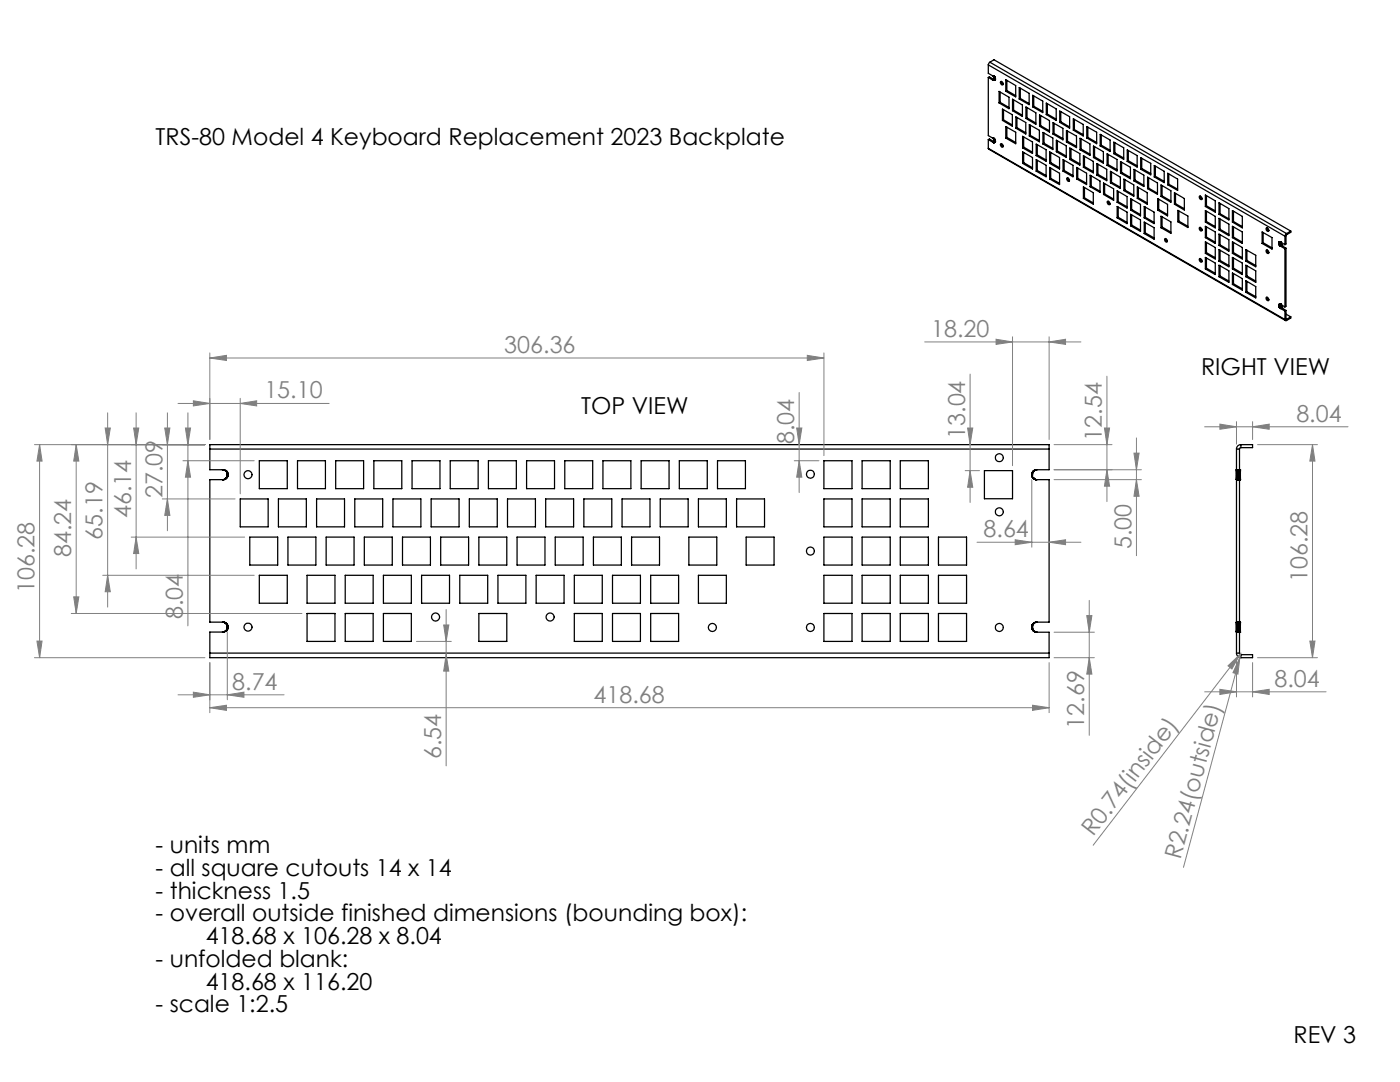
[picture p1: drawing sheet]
<svg xmlns="http://www.w3.org/2000/svg" width="279mm" height="216mm" viewBox="0 0 279 216" stroke-linecap="round" stroke-linejoin="round" font-family="sans-serif">
<g fill="none" stroke="#000" stroke-width=".25">
<path d="M197.2 12.9l59.2 34.2M197.2 12.9v1.7l1 .6M197.2 15.5v11.6l.9 .5M197.2 15.5l.9 .5M197.2 15.5l.2-.2 .9 .5M197.6 12.4l-.4 .5M197.6 12.4l59.2 34.2M197.6 12.4l.8-.5 59.2 34.2M198.1 16h.1M198.2 16h.1M198.2 15.2h.1M198.2 15.2l.1 .1"/>
<path d="M198.2 16h.2M198.3 16h.1M198.3 15.3h.1M198.3 15.8h.1M198.3 15.4h.1M198.3 15.8l-.2 .2M198.4 16h.1M198.4 15.4h.1M198.4 15.9h.1M198.4 15.8v.1M198.4 15.4v.1M198.4 15.9l-.2 .1"/>
<path d="M198.4 15.8l-.2 .2M198.4 15.5h.1M198.4 15.5v.1M198.4 15.6h.1M198.4 15.9v.1M198.4 15.9l-.1 .1M198.5 15.9h.1M198.5 15.8h.1M198.5 15.7h.1M198.5 15.6h.1M198.5 15.6v.3M198.5 15.9l-.2 .1"/>
<path d="M199.4 18.2l2 1.2v2.3l-2-1.2zM199.6 18.4v2M199.7 16.3a.35 .35 0 0 1 .5 .2 .35 .35 0 0 1-.3 .4l-.2-.3zM199.9 16.3l.1 .4 .2 .1M200.7 15.9l2 1.2v2.2l-2-1.1zM200.9 18.1l1.8 1M200.9 18.1l-.2 .1M200.9 16.1v2M202.1 19.8l1.9 1.2v2.2l-1.9-1.1zM202.3 19.9v2.1M203.4 17.5l2 1.1v2.3l-2-1.1zM203.6 19.6l1.8 1.1"/>
<path d="M203.6 19.6l-.2 .2M203.6 17.6v2M206.1 19l2 1.2v2.3l-2-1.2zM206.3 19.2v2M197.2 29.6l59.3 34.4M197.2 29.6l59.2 34.1M197.2 27.9v1.7M197.2 27.9l.9 .5M197.2 27.9l.2-.2 .9 .6M198.1 27.6h.1M198.1 28.4h.1M198.2 28.4h.1"/>
<path d="M198.2 27.6h.1M198.2 27.6l.1 .1M198.2 27.7h.1M198.3 28.4h.1M198.3 27.7h.1M198.3 27.7v.1M198.3 27.8h.1M198.3 28.3h.1M198.3 28.3l-.2 .1M198.4 28.4h.1M198.4 27.8h.1M198.4 28.3h.1"/>
<path d="M198.4 27.8v.1M198.4 28.3l-.3 .1M198.4 27.9h.1M198.4 28.4h-.1M198.4 27.9v.1M198.4 28.3l-.2 .1M198.4 28h.1M198.4 28.3v.1M198.4 28l.1 .3M198.4 28.3l-.1 .1M198.5 28.3h.1M198.5 28.2h.1"/>
<path d="M198.5 28.1h.1M198.5 28h.1M199.6 20.4l1.8 1M199.6 20.4l-.2 .1M199.7 28.8a.36 .36 0 0 1 .4 .1 .36 .36 0 0 1-.1 .5l-.3-.3zM199.9 28.7l.1 .4 .2 .1M200.1 21.8l1.9 1.1v2.3l-1.9-1.2zM200.3 23.9l1.7 1M200.3 23.9l-.2 .1M200.3 21.9v2M200.7 25.3l2 1.1v2.3l-2-1.1zM200.9 27.4l1.8 1"/>
<path d="M200.9 25.4v2M200.9 27.4l-.2 .2M202.3 22l1.7 1M202.3 22l-.2 .1M202.7 23.3l2 1.1v2.3l-2-1.1zM203 25.5l1.7 1M203 25.5l-.3 .1M203 23.4v2.1M204.1 27.2l2 1.1v2.3l-2-1.1zM204.1 30.3l2 1.1v2.3l-2-1.1zM204.3 29.4l1.8 1M204.3 32.5l1.8 1"/>
<path d="M204.3 29.4l-.2 .1M204.3 27.3v2.1M204.3 30.4v2.1M204.3 32.5l-.2 .1M204.8 21.3l1.9 1.2v2.3l-1.9-1.2zM205 23.5l1.7 1.1M205 23.5l-.2 .1M205 21.5v2M205.4 24.9l2 1.1v2.3l-2-1.2zM205.6 27l-.2 .1M205.6 27l1.8 1M205.6 25v2"/>
<path d="M206.3 21.2l-.2 .1M206.3 21.2l1.8 1M206.8 28.8l2 1.1v2.3l-2-1.2zM206.8 31.9l2 1.1v2.3l-2-1.2zM207 30.9l1.8 1M207 34l1.8 1M207 30.9l-.2 .1M207 28.9v2M207 32v2M207 34l-.2 .1M207.5 22.9l1.9 1.2v2.3l-1.9-1.2zM207.7 25.1l1.7 1"/>
<path d="M207.7 25.1l-.2 .1M207.7 23v2.1M208.1 26.4l2 1.2v2.2l-2-1.1zM208.4 28.6l1.7 1M208.4 28.6l-.3 .1M208.4 26.5v2.1M208.8 20.6l2 1.1v2.3l-2-1.1zM209 22.8l1.8 1M209 22.8l-.2 .1M209 20.7v2.1M209.5 30.3l2 1.1v2.3l-2-1.1zM209.5 33.4l2 1.2v2.2l-2-1.1z"/>
<path d="M209.7 32.5l1.8 1M209.7 32.5l-.2 .1M209.7 30.4v2.1M209.7 33.5v2.1M209.7 35.6l-.2 .1M209.7 35.6l1.8 1M210.1 24.5l2 1.1v2.3l-2-1.2zM210.4 26.6l1.7 1.1M210.4 26.6l-.3 .1M210.4 24.6v2M210.8 28l2 1.1v2.3l-2-1.1zM211 30.1l1.8 1.1"/>
<path d="M211 30.1l-.2 .2M211 28.1v2M211.5 22.2l2 1.1v2.3l-2-1.2zM211.7 24.3l1.8 1M211.7 24.3l-.2 .1M211.7 22.3v2M212.2 31.9l1.9 1.1v2.3l-1.9-1.2zM212.4 34l1.7 1M212.4 34l-.2 .1M212.4 32v2M212.8 26l2 1.2v2.3l-2-1.2zM212.9 35.6a.37 .37 0 0 1 .5 .1 .37 .37 0 0 1-.1 .5l-.3-.1z"/>
<path d="M213 28.2l-.2 .1M213 28.2l1.8 1M213 26.1v2.1M213.1 35.5l.1 .3 .2 .3M213.5 29.5l2 1.2v2.2l-2-1.1zM213.7 31.7l1.8 1M213.7 31.7l-.2 .1M213.7 29.6v2.1M214.2 23.7l2 1.1v2.3l-2-1.1zM214.4 25.9l1.8 1M214.4 25.9l-.2 .1M214.4 23.8v2.1"/>
<path d="M214.9 33.4l2 1.2v2.2l-2-1.1zM215.1 35.6l-.2 .1M215.1 35.6l1.8 1M215.1 33.5v2.1M215.5 27.6l2 1.1v2.3l-2-1.1zM215.8 29.7l1.7 1.1M215.8 29.7l-.3 .2M215.8 27.7v2M216.2 31.1l2 1.1v2.3l-2-1.1zM216.2 37.3l2 1.2v2.2l-2-1.1zM216.4 33.2l1.8 1.1M216.4 33.2l-.2 .2"/>
<path d="M216.4 31.2v2M216.4 37.4v2.1M216.4 39.5l-.2 .1M216.4 39.5l1.8 1M216.9 25.3l2 1.1v2.3l-2-1.2zM217.1 27.4l1.8 1M217.1 27.4l-.2 .1M217.1 25.4v2M217.6 35l1.9 1.1v2.3l-1.9-1.1zM217.8 37.1l1.7 1.1M217.8 37.1l-.2 .2M217.8 35.1v2"/>
<path d="M218.2 29.1l2 1.2v2.3l-2-1.2zM218.4 31.3l1.8 1M218.4 31.3l-.2 .1M218.4 29.2v2.1M218.9 32.6l2 1.2v2.3l-2-1.2zM219.1 34.8l1.8 1M219.1 34.8l-.2 .1M219.1 32.8v2M219.6 26.8l1.9 1.1v2.3l-1.9-1.1zM219.8 29l-.2 .1M219.8 29l1.7 1M219.8 26.9v2.1"/>
<path d="M220.2 36.5l2.1 1.2v2.3l-2.1-1.2zM220.5 38.7l-.3 .1M220.5 38.7l1.8 1M220.5 36.7v2M220.9 30.7l2 1.1v2.3l-2-1.1zM221.2 32.8l1.7 1.1M221.2 32.8l-.3 .2M221.2 30.8v2M221.6 34.2l2 1.1v2.3l-2-1.1zM221.8 36.4l-.2 .1M221.8 36.4l1.8 1M221.8 34.3v2.1"/>
<path d="M222.3 28.4l2 1.1v2.3l-2-1.1zM222.5 30.5l1.8 1M222.5 30.5l-.2 .2M222.5 28.5v2M223 38.1l1.9 1.1v2.3l-1.9-1.1zM223.2 38.2v2.1M223.6 32.2l2 1.2v2.3l-2-1.2zM223.8 34.4l1.8 1M223.8 34.4l-.2 .1M223.8 32.4v2M224.3 35.7l2 1.2v2.3l-2-1.2zM224.5 37.9l1.8 1"/>
<path d="M224.5 37.9l-.2 .1M224.5 35.9v2M225 29.9l1.9 1.1v2.3l-1.9-1.1zM225.2 32.1l1.7 1M225.2 32.1l-.2 .1M225.2 30v2.1M225.6 39.7l2 1.1v2.3l-2-1.2zM225.8 39.8v2M226.3 33.8l2 1.2v2.2l-2-1.1zM226.5 35.9l1.8 1.1M226.5 35.9l-.2 .2M226.5 33.9v2"/>
<path d="M227 37.3l2 1.2v2.2l-2-1.1zM227.2 39.5l-.2 .1M227.2 39.5l1.8 1M227.2 37.4v2.1M227.6 31.5l2.1 1.1v2.3l-2.1-1.1zM227.9 33.6l-.3 .2M227.9 33.6l1.8 1M227.9 31.6v2M229 35.3l2 1.2v2.3l-2-1.2zM229.2 37.5l1.8 1.1M229.2 37.5l-.2 .1M229.2 35.5v2"/>
<path d="M230.4 33l1.9 1.2v2.2l-1.9-1.1zM230.6 35.2l1.7 1M230.6 35.2l-.2 .1M230.6 33.2v2M231 39.6l2 1.2v2.3l-2-1.2zM231.2 39.8v2M231.7 36.9l2 1.2v2.3l-2-1.2zM231.9 39.1l1.8 1M231.9 39.1l-.2 .1M231.9 37v2.1M233 34.6l2 1.1v2.3l-2-1.1zM233.3 36.8l-.3 .1"/>
<path d="M233.3 36.8l1.7 .9M233.3 34.7v2.1M234.4 38.5l2 1.1v2.3l-2-1.2zM234.6 38.6v2M239.4 39.1a.41 .41 0 0 1 .4 .3 .41 .41 0 0 1-.1 .4l-.3-.2zM239.5 39.1l.1 .4 .3 .2M240.6 38.9l1.9 1.2v2.2l-1.9-1.1zM240.8 39.1v2M221.1 40.1a.42 .42 0 0 1 .3 .3 .42 .42 0 0 1 0 .5l-.4-.4zM221.2 40.1l.1 .4 .2 .2M223 41.2l1.9 1.1v2.3l-1.9-1.1zM223.2 43.4l1.7 1"/>
<path d="M223.2 40.3l1.7 1M223.2 40.3l-.2 .1M223.2 41.3v2.1M223.2 43.4l-.2 .1M225.6 42.8l2 1.1v2.3l-2-1.2zM225.8 44.9l1.8 1M225.8 41.8l-.2 .1M225.8 41.8l1.8 1M225.8 42.9v2M225.8 44.9l-.2 .1M228.4 41.2l1.9 1.1v2.3l-1.9-1.1zM228.4 44.3l1.9 1.1v2.3l-1.9-1.1z"/>
<path d="M228.6 43.4l1.7 1M228.6 46.5l1.7 1M228.6 43.4l-.2 .1M228.6 41.3v2.1M228.6 44.4v2.1M228.6 46.5l-.2 .1M231.2 41.8l1.8 1M231.2 41.8l-.2 .1M231.7 43.1l2 1.2v2.3l-2-1.2zM231.9 45.3l1.8 1M231.9 43.3v2M231.9 45.3l-.2 .1"/>
<path d="M232.5 47.6a.4 .4 0 0 1 .4 .3 .4 .4 0 0 1-.1 .4l-.3-.2zM232.6 47.6l.1 .3 .3 .3M234.6 40.6l1.8 1.1M234.6 40.6l-.2 .1M235.1 42l2 1.1v2.3l-2-1.2zM235.3 44.1l-.2 .1M235.3 44.1l1.8 1.1M235.3 42.1v2M239.4 51.6a.4 .4 0 0 1 .4 .2 .4 .4 0 0 1-.1 .5l-.3-.2zM239.4 45.4a.37 .37 0 0 1 .5 .2 .37 .37 0 0 1-.3 .5l-.2-.2zM239.5 45.4l.1 .3 .3 .3M239.5 51.6l.1 .3 .3 .3"/>
<path d="M240.6 42l1.9 1.2v2.3l-1.9-1.2zM240.6 45.2l1.9 1.1v2.3l-1.9-1.2zM240.6 48.3l1.9 1.1v2.3l-1.9-1.1zM240.6 51.4l1.9 1.1v2.3l-1.9-1.1zM240.8 41.1l1.7 1M240.8 47.3l1.7 1M240.8 50.4l1.7 1M240.8 41.1l-.2 .1M240.8 42.2v2M240.8 45.3v2M240.8 48.4v2M240.8 51.5v2"/>
<path d="M240.8 44.2l-.2 .1M240.8 44.2l1.7 1M240.8 53.5l1.7 1M240.8 47.3l-.2 .1M240.8 50.4l-.2 .2M240.8 53.5l-.2 .2M243.3 40.5l2 1.1v2.3l-2-1.1zM243.3 43.6l2 1.1v2.3l-2-1.1zM243.3 46.7l2 1.1v2.3l-2-1.1zM243.3 49.8l2 1.1v2.3l-2-1.1zM243.3 52.9l2 1.1v2.3l-2-1.1zM243.5 42.7l1.8 1"/>
<path d="M243.5 48.9l1.8 1M243.5 45.8l1.8 1M243.5 42.7l-.2 .1M243.5 40.6v2.1M243.5 43.7v2.1M243.5 46.8v2.1M243.5 49.9v2.1M243.5 53v2.1M243.5 52l1.8 1M243.5 45.8l-.2 .1M243.5 48.9l-.2 .1M243.5 55.1l1.8 1"/>
<path d="M243.5 52l-.2 .1M243.5 55.1l-.2 .1M246 42l1.9 1.2v2.3l-1.9-1.2zM246 45.2l1.9 1.1v2.3l-1.9-1.2zM246 48.3l1.9 1.1v2.3l-1.9-1.1zM246 51.4l1.9 1.1v2.3l-1.9-1.1zM246 54.5l1.9 1.1v2.3l-1.9-1.1zM246.2 44.2l-.2 .1M246.2 44.2l1.7 1M246.2 42.2v2M246.2 45.3v2M246.2 48.4v2"/>
<path d="M246.2 51.5v2M246.2 54.6v2M246.2 50.4l1.7 1M246.2 47.3l-.2 .1M246.2 47.3l1.7 1M246.2 53.5l1.7 1M246.2 50.4l-.2 .2M246.2 53.5l-.2 .2M246.2 56.6l-.2 .2M246.2 56.6l1.7 1M248.6 49.8l2 1.1v2.3l-2-1.1zM248.6 52.9l2 1.1v2.3l-2-1.1z"/>
<path d="M248.6 56l2 1.2v2.2l-2-1.1zM248.8 52l-.2 .1M248.8 52l1.8 1M248.8 49.9v2.1M248.8 53v2.1M248.8 56.2v2M248.8 55.1l-.2 .1M248.8 55.1l1.8 1M248.8 58.2l-.2 .1M248.8 58.2l1.8 1M251.9 46.3l2 1.1v2.3l-2-1.1zM252.1 48.4l-.2 .2"/>
<path d="M252.1 48.4l1.8 1.1M252.1 46.4v2M252.7 59.3a.41 .41 0 0 1 .4 .2 .41 .41 0 0 1-.1 .5l-.3-.2zM252.7 45.5a.4 .4 0 0 1 .5 .2 .4 .4 0 0 1-.2 .5l-.3-.3zM252.7 49.9a.4 .4 0 0 1 .5 .2 .4 .4 0 0 1-.2 .5l-.3-.3zM252.9 45.5v.3l.3 .2M252.9 49.9v.3l.3 .2M252.9 59.3v.4l.3 .2M255.2 48.4h.1M255.2 48.5h.1M255.2 48.6h.1M255.2 48.7h.1"/>
<path d="M255.3 48.3h.1M255.3 48.8h.1M255.3 48.3v.5M255.3 48.9l.1 .1M255.3 48.8v.1M255.3 48.9h.1M255.4 48.3h.1M255.4 48.9h.1M255.4 48.3l-.2 .1M255.4 48.3h-.1M255.4 49h.1M255.4 48.4h.1"/>
<path d="M255.4 48.5h.1M255.4 49l.1 .1M255.4 48.3l.1 .3M255.4 48.3l-.1 .1M255.4 48.3l-.2 .2M255.4 48.4l-.2 .1M255.4 48.4l-.2 .2M255.4 48.5l-.2 .1M255.4 48.5l-.2 .2M255.5 49.1h.1M255.5 48.6h.1M255.5 48.3h.1"/>
<path d="M255.5 48.6v.1M255.5 48.6l-.3 .1M255.5 48.6l-.2 .2M255.5 48.6l.1 .2M255.5 48.7h.1M255.5 48.7l-.2 .1M255.5 48.7l-.2 .2M255.6 48.3h.1M255.6 49.1h.1M255.6 48.8h.1M255.6 48.8l-.3 .1M255.6 48.3l.8 .5"/>
<path d="M255.6 49.1l.8 .5M255.6 48.8l.1 .1M255.6 48.8l-.2 .2M255.6 48.9h.1M255.6 48.9l-.2 .1M255.7 48.9h.1M255.7 48.9v.1M255.7 48.9l-.3 .1M255.7 48.9l-.2 .2M255.7 49h.1M255.7 49l-.2 .1M255.8 49h.1"/>
<path d="M255.8 49l-.2 .1M255.8 49l.8 .5M256.4 47.1v1.7M256.4 49.6v11.6M256.6 47l-.2 .1M256.6 47v1.7l-.2 .1M256.6 49.5v11.6l-.2 .1M256.6 49.5l-.2 .1M256.8 46.8l-.2 .2M256.8 46.6l-.4 .5M256.8 46.6v.2M257.6 46.1l-.8 .5"/>
<path d="M257.6 46.1v.3l-.8 .4M255.2 60.8h.1M255.2 60.9h.1M255.2 61h.1M255.2 61.1h.1M255.3 60.7h.1M255.3 61.2h.1M255.3 60.7v.5M255.3 61.3h.1M255.3 61.2v.1M255.3 61.3l.1 .1M255.3 60.7l-.1 .1"/>
<path d="M255.4 60.7h.1M255.4 61.3h.1M255.4 60.7h-.1M255.4 61.4h.1M255.4 61.4v.1M255.4 61.5h.1M255.4 60.8h.1M255.4 60.9h.1M255.4 61h.1M255.4 60.7v.3M255.4 60.7l-.1 .1M255.4 60.7l-.2 .2"/>
<path d="M255.4 60.7l-.2 .1M255.4 60.8l-.2 .2M255.4 60.9l-.2 .1M255.4 60.9l-.2 .2M255.4 61l-.2 .1M255.5 61.5h.1M255.5 61h.1M255.5 61.1h.1M255.5 61v.1M255.5 60.7h.1M255.5 61l-.2 .1M255.5 61l-.2 .2"/>
<path d="M255.5 61.1l-.2 .1M255.5 61.1l.1 .1M255.5 61.1l-.2 .2M255.6 60.7h.1M255.6 61.5h.1M255.6 61.2h.1M255.6 61.5v.1M255.6 61.2l-.3 .1M255.6 61.6h.1M255.6 60.7l.8 .5M255.6 61.6l.8 .5M255.6 61.2l.1 .1"/>
<path d="M255.6 61.2v.1M255.6 61.2l-.2 .2M255.6 61.3h.1M255.6 61.3l-.2 .1M255.7 61.3h.1M255.7 61.3v.1M255.7 61.3l-.3 .2M255.7 61.3l-.2 .2M255.7 61.4h.1M255.7 61.4l-.2 .1M255.8 61.4h.1M255.8 61.4l-.3 .1"/>
<path d="M255.8 61.4l-.2 .1M255.8 61.4l-.2 .2M255.8 61.4l.8 .5M256.4 63.7l.2 .3h.2M256.4 62.1v1.6M256.6 63.6l.2 .1M256.6 61.9v1.7M256.6 61.9l-.2 .2M256.6 63.6l-.2 .1M256.6 62.7l1 .5M256.8 63.7v.3M257.6 63.2v.3l-.8 .5"/>
<path d="M257.6 63.2l-.8 .5M41.9 89.6v-.9h167.5v.9M41.9 89.6v4.1l2.8 .1 .3 .1M41.9 89.6h167.5M44.5 95.7h.1M44.5 93.7h.1M44.6 95.7h.1M44.6 93.8h.1M44.7 95.7h-.1M44.7 95.7h.1M44.7 95.7h-2.8v28.4h2.7M44.8 93.8h.1"/>
<path d="M44.8 95.6h.1M44.8 95.6l-.1 .1M44.9 95.6h.1M44.9 93.9h.1M45 95.5h.1M45 93.9h.1M45 93.9l.2 .3M45 94h.1M45.1 95.4h.1M45.1 94h.1M45.2 94.1h.1M45.2 95.4h-.1"/>
<path d="M45.2 95.3h.1M45.2 94.2h.1M45.2 94.2l.1 .1M45.3 94.2v.1M45.3 95.2h.1M45.3 95.2l-.4 .4M45.3 94.3h.1M45.3 94.3v.8M45.3 95.1h.1M45.3 94.4h.1M45.3 95.1v.1M45.3 94.4l.1 .1"/>
<path d="M45.4 95h.1M45.4 94.8h.1M45.4 94.7h.1M45.4 94.5h.1M45.4 95h-.1M47.9 99.6h5.6v5.5h-5.6zM51.8 91.9h5.5v5.6h-5.5zM55.6 99.6h5.5v5.5h-5.5zM59.4 91.9h5.5v5.6h-5.5zM63.2 99.6h5.6v5.5h-5.6zM67 91.9h5.6v5.6h-5.6zM70.8 99.6h5.6v5.5h-5.6z"/>
<path d="M74.6 91.9h5.6v5.6h-5.6zM78.4 99.6h5.6v5.5h-5.6zM82.2 91.9h5.6v5.6h-5.6zM86 99.6h5.6v5.5h-5.6zM89.9 91.9h5.5v5.6h-5.5zM93.7 99.6h5.5v5.5h-5.5zM97.5 91.9h5.5v5.6h-5.5zM101.3 99.6h5.6v5.5h-5.6zM105.1 91.9h5.6v5.6h-5.6zM108.9 99.6h5.6v5.5h-5.6zM112.7 91.9h5.6v5.6h-5.6zM116.5 99.6h5.6v5.5h-5.6z"/>
<path d="M120.3 91.9h5.6v5.6h-5.6zM124.1 99.6h5.6v5.5h-5.6zM128 91.9h5.5v5.6h-5.5zM131.8 99.6h5.5v5.5h-5.5zM135.6 91.9h5.5v5.6h-5.5zM139.4 99.6h5.6v5.5h-5.6zM143.2 91.9h5.6v5.6h-5.6zM147 99.6h5.6v5.5h-5.6zM164.4 91.9h5.6v5.6h-5.6zM164.4 99.6h5.6v5.5h-5.6zM172 91.9h5.7v5.6h-5.7zM172 99.6h5.7v5.5h-5.7z"/>
<path d="M179.7 91.9h5.6v5.6h-5.6zM179.7 99.6h5.6v5.5h-5.6zM196.5 93.9h5.6v5.6h-5.6zM205.9 94.5h.1M205.9 94.7h.1M205.9 94.8h.1M205.9 94.5l.1 .7M206 94.4h.1M206 94.4l-.1 .1M206 94.3h.1M206 95.2h.1M206 94.2v.2"/>
<path d="M206 95.2l.6 .5M206.1 94.2h.1M206.1 95.3h.1M206.1 94.1h.1M206.1 94.1l-.1 .2M206.2 95.4h.1M206.2 94.1h-.1M206.2 94h.1M206.2 95.5h.1M206.3 95.5h.1M206.3 93.9l-.2 .2M206.4 93.9h.1"/>
<path d="M206.4 95.6h.1M206.4 93.8h.1M206.6 95.7h.1M206.6 95.7h2.8v28.4l-2.7 .1M206.7 95.7h.1M206.7 93.7v.1M206.8 93.7h.1M206.8 95.7h.1M209.4 89.6v4.1l-2.8 .1-.3 .1M246.8 93.7h.1M246.8 95.7h.1M246.8 93.8h.1"/>
<path d="M246.8 95.6h.1M246.8 93.9h.1M246.8 95.5h.1M246.8 94h.1M246.8 95.4h.1M246.8 94.1h.1M246.8 95.3h.1M246.8 94.2h.1M246.8 95.2h.1M246.8 94.3h.1M246.8 95.1h.1M246.8 94.4h.1"/>
<path d="M246.8 95h.1M246.8 94.5h.1M246.8 94.8h.1M246.8 94.7h.1M246.8 93.7h.6M246.8 93.8h.6M246.8 93.9h.6M246.8 94.1h.6M246.8 94.9h.6M246.8 95.1h.6M246.8 95.2h.6M246.8 95.5h.6"/>
<path d="M246.8 95.6h.6M246.8 95.7h.6M246.8 95.4h.6M246.8 89.6h.6M246.8 89.6v40.7M246.8 94h.6M246.8 95.3h.6M246.8 94.2h.6M246.8 94.3h.6M246.8 94.4h.6M246.8 95h.6M246.8 94.5h.6"/>
<path d="M246.8 94.8h.6M246.8 94.6h.6M246.8 94.7h.6M247.4 93.7h.1M247.4 95.7h.1M247.4 93.8h.1M247.4 95.6h.1M247.4 93.9h.1M247.4 95.5h.1M247.4 94h.1M247.4 95.4h.1M247.4 94.1h.1"/>
<path d="M247.4 95.3h.1M247.4 94.2h.1M247.4 95.2h.1M247.4 94.3h.1M247.4 95.1h.1M247.4 94.4h.1M247.4 95h.1M247.4 94.5h.1M247.4 94.8h.1M247.4 94.7h.1M247.4 89.6v40.7M247.6 89.3l-.2 .3"/>
<path d="M247.6 88.7a.85 .85 0 0 0-.8 .9M247.6 88.7h2.4v.6h-2.4M247.6 88.7v.6M49.8 107.2h5.6v5.5h-5.6zM51.8 114.8h5.5v5.6h-5.5zM57.5 107.2h5.5v5.5h-5.5zM61.3 114.8h5.6v5.6h-5.6zM65.1 107.2h5.6v5.5h-5.6zM68.9 114.8h5.6v5.6h-5.6zM72.7 107.2h5.6v5.5h-5.6zM76.5 114.8h5.6v5.6h-5.6zM80.3 107.2h5.6v5.5h-5.6z"/>
<path d="M84.1 114.8h5.6v5.6h-5.6zM87.9 107.2h5.6v5.5h-5.6zM91.8 114.8h5.5v5.6h-5.5zM95.6 107.2h5.5v5.5h-5.5zM99.4 114.8h5.6v5.6h-5.6zM103.2 107.2h5.6v5.5h-5.6zM107 114.8h5.6v5.6h-5.6zM110.8 107.2h5.6v5.5h-5.6zM114.6 114.8h5.6v5.6h-5.6zM118.4 107.2h5.6v5.5h-5.6zM122.2 114.8h5.6v5.6h-5.6zM126 107.2h5.6v5.5h-5.6z"/>
<path d="M129.9 114.8h5.5v5.6h-5.5zM137.5 107.2h5.6v5.5h-5.6zM139.4 114.8h5.6v5.6h-5.6zM148.9 107.2h5.6v5.5h-5.6zM164.4 107.2h5.6v5.5h-5.6zM164.4 114.8h5.6v5.6h-5.6zM172 107.2h5.7v5.5h-5.7zM172 114.8h5.7v5.6h-5.7zM179.7 107.2h5.6v5.5h-5.6zM179.7 114.8h5.6v5.6h-5.6zM187.3 107.2h5.6v5.5h-5.6zM187.3 114.8h5.6v5.6h-5.6z"/>
<path d="M41.9 130.3v.9h167.5v-.9M41.9 130.3h167.5M44.5 126.1h.1M44.5 124.1h.1M44.6 126.1h.1M44.6 124.1h.1M44.6 124.1l.1 .1M44.6 126.1h-2.7v4.2M44.7 124.2h.1M44.7 124.2h.2M44.8 126h.1M44.8 124.2h.1"/>
<path d="M44.9 126l-.3 .1M44.9 124.2l.4 .6M44.9 126h.1M44.9 124.3h.1M45 124.3h.1M45 125.9h.1M45 124.4h.1M45 125.9l-.1 .1M45.1 125.8h.1M45.1 124.4h.1M45.1 124.5h.1M45.2 125.8h.1"/>
<path d="M45.2 124.5h.1M45.2 125.7h.1M45.2 124.6h.1M45.3 125.6h.1M45.3 125.4h.1M45.3 124.8h.1M45.3 124.8l.1 .4M45.3 124.8l.1 .1M45.4 125.3h.1M45.4 125.2h.1M45.4 125h.1M45.4 124.9h.1"/>
<path d="M45.4 125.2l-.1 .3-.3 .4M45.4 125.4h-.1M61.3 122.4h5.6v5.6h-5.6zM68.9 122.4h5.6v5.6h-5.6zM76.5 122.4h5.6v5.6h-5.6zM95.6 122.4h5.5v5.6h-5.5zM114.6 122.4h5.6v5.6h-5.6zM122.2 122.4h5.6v5.6h-5.6zM129.9 122.4h5.5v5.6h-5.5zM164.4 122.4h5.6v5.6h-5.6zM172 122.4h5.7v5.6h-5.7zM179.7 122.4h5.6v5.6h-5.6z"/>
<path d="M187.3 122.4h5.6v5.6h-5.6zM205.9 125h.1M205.9 125.1h.1M205.9 125.3h.1M206 124.8h.1M206 125.4h.1M206 124.8v.6M206 125.4v.1M206 124.7h.1M206 125.5h.1M206 125.5l.1 .2M206 125.6h.1"/>
<path d="M206.1 125.7v.1M206.1 125.7h.1M206.1 124.6h.1M206.1 124.5v.1M206.1 125.8h.1M206.1 125.8l.1 .1M206.2 124.5h.1M206.2 125.9h.1M206.3 125.9v.1M206.3 125.9h.1M206.3 124.3v.1M206.3 126h.1"/>
<path d="M206.4 126h.1M206.4 124.2h.1M206.5 126l2.9 .2v4.1M206.5 124.2l-.5 .6M206.6 124.2h.1M206.6 126.1h.1M206.6 124.2h-.2M206.7 124.2h.1M206.7 126.1h.1M206.7 124.2h-.1M206.8 126.1v.1M206.8 124.1h.1"/>
<path d="M206.8 126.2h.1M246.8 130.3a.9 .9 0 0 0 .8 .9M246.8 124.1h.1M246.8 126.2h.1M246.8 124.2h.1M246.8 126.1h.1M246.8 126h.1M246.8 124.3h.1M246.8 125.9h.1M246.8 124.4h.1M246.8 124.5h.1M246.8 125.8h.1"/>
<path d="M246.8 124.6h.1M246.8 125.7h.1M246.8 125.6h.1M246.8 124.7h.1M246.8 125.5h.1M246.8 124.8h.1M246.8 125.4h.1M246.8 125h.1M246.8 125.3h.1M246.8 125.1h.1M246.8 124.1h.6M246.8 124.2h.6"/>
<path d="M246.8 124.3h.6M246.8 124.4h.6M246.8 124.5h.6M246.8 124.6h.6M246.8 125.7h.6M246.8 125.8h.6M246.8 125.9h.6M246.8 126h.6M246.8 126.1h.6M246.8 130.3h.6M246.8 125.6h.6M246.8 124.7h.6"/>
<path d="M246.8 125.5h.6M246.8 124.8h.6M246.8 125.4h.6M246.8 124.9h.6M246.8 125.3h.6M246.8 125h.6M246.8 125.1h.6M246.8 125.2h.6M247.4 130.3l.2 .3M247.4 124.1h.1M247.4 126.2h.1M247.4 124.2h.1"/>
<path d="M247.4 126.1h.1M247.4 126h.1M247.4 124.3h.1M247.4 125.9h.1M247.4 124.4h.1M247.4 124.5h.1M247.4 125.8h.1M247.4 124.6h.1M247.4 125.7h.1M247.4 125.6h.1M247.4 124.7h.1M247.4 125.5h.1"/>
<path d="M247.4 124.8h.1M247.4 125.4h.1M247.4 125h.1M247.4 125.3h.1M247.4 125.1h.1M247.6 130.6h2.4v.6h-2.4M247.6 130.6v.6"/>
<circle cx="49.5" cy="94.7" r=".81"/>
<circle cx="161.7" cy="94.6" r=".8"/>
<circle cx="199.4" cy="91.3" r=".8"/>
<circle cx="161.7" cy="110" r=".8"/>
<circle cx="199.4" cy="102.1" r=".8"/>
<circle cx="49.5" cy="125.1" r=".81"/>
<circle cx="86.9" cy="123.1" r=".81"/>
<circle cx="109.8" cy="123.1" r=".81"/>
<circle cx="142.2" cy="125.2" r=".81"/>
<circle cx="161.7" cy="125.2" r=".8"/>
<circle cx="199.4" cy="125.2" r=".8"/>
</g>
<g fill="none" stroke="#808080" stroke-width=".2">
<path d="M38.6 80l3.3 .5-3.3 .5zM41.9 71.4l3.3-.5v1zM41.9 70.4v17.3M41.9 71.4h122.5M47.9 79.5v19M159.5 78.3v20M161.1 70.9l3.3 .5-3.3 .5zM164.4 70.4v20.5M184.5 68.2h31.2M193.6 74.6v25.7M198.8 67.7l3.3 .5-3.3 .5zM202.1 67.2v25.7"/>
<path d="M209.4 68.2l3.3-.5v1zM209.4 67.2v20.5M220.9 75.1v25M6.9 88.7h34M7.9 88.7v42.5M7.9 88.7l.5 3.3h-1zM15.2 88.7v33.7M15.2 88.7l.5 3.3h-1zM21 85.4h1l-.5 3.3zM21.5 82.4v38.7M26.7 85.4h1l-.5 3.3zM27.2 82.4v31.1"/>
<path d="M32.4 99.6h14.5M32.9 85.4h1l-.5 3.3zM33.4 82.4v23.5M33.4 99.6l.5 3.2h-1zM35.5 80.5h30.2M36.5 91.9h14.2M37 85.4h1l-.5 3.3zM37.5 91.9l.5 3.3h-1zM37.5 82.4v42.5M47.9 80.5l3.3-.5v1zM158.5 91.9h4.9M159 85.4h1l-.5 3.3z"/>
<path d="M159.5 91.9l.5 3.3h-1zM192.6 93.9h2.9M193.1 85.4h1l-.5 3.3zM193.6 93.9l.5 3.3h-1zM205.9 95.7v13.5M210.4 93.7h17.4M210.4 88.7h11.5M210.4 95.7h17.4M220.4 85.4h1l-.5 3.3zM220.9 93.7l.5 3.3h-1zM226.3 90.4h1l-.5 3.3zM226.8 87.4v23.5"/>
<path d="M226.8 95.7l.5 3.3h-1zM240.4 85.2h28.6M243.5 84.6l3.3 .6-3.3 .5zM246.8 84.1v4.5M250 85.2l3.3-.6v1.1zM250 84.1v3.6M251 88.7h11.9M261.9 88.7l.5 3.3h-1zM261.9 88.7v42.5M14.7 119.1h1l-.5 3.3zM20.5 114.8h30.2M21.5 114.8l.5 3.3h-1z"/>
<path d="M26.2 107.2h22.6M27.2 107.2l.5 3.3h-1zM195 108.2h20.7M202.6 107.7l3.3 .5-3.3 .5zM209.4 108.2l3.3-.5v1zM217.4 119.8v26.9M6.9 131.2h34M7.4 127.9h1l-.5 3.3zM14.2 122.4h46.1M35.5 138.6h21.2M38.6 138.1l3.3 .5-3.3 .5zM41.9 132.2v10"/>
<path d="M45.4 138.6l3.3-.5v1zM45.4 126.1v13.5M83.1 128h7M88.5 124.7h1.1l-.6 3.3zM89 121.6v31.2M89 130.6l.6 3.3h-1.1zM209.4 132.2v10M210.4 131.2h8M210.4 126.2h8M216.9 122.8h1l-.5 3.4zM217.4 131.2l.5 3.3h-1zM240.4 138h24.3"/>
<path d="M243.5 137.5l3.3 .5-3.3 .6zM245.1 132.9l2.4-2.3-1.6 2.9zM246.8 131.3v7.8M247.4 131.2l-.3 3.3-1-.3zM247.4 131.2l-11.2 41.9M247.5 130.6l-29.3 38.1M247.5 130.6l.1-.3-.2 .9M250 138l3.3-.5v1.1zM250 132.2v6.9M251 131.2h11.9M261.4 127.9h1l-.5 3.3zM41.9 141.2l3.3-.5v1z"/>
<path d="M41.9 141.2h167.5M206.1 140.7l3.3 .5-3.3 .5z"/>
</g>
<g fill="#808080">
<path d="M245.1 132.9l2.4-2.3-1.6 2.9z"/>
<path d="M247.4 131.2l-.3 3.3-1-.3z"/>
<path d="M161.1 70.9l3.3 .5-3.3 .5zM41.9 71.4l3.3-.5v1z"/>
<path d="M38.6 80l3.3 .5-3.3 .5zM47.9 80.5l3.3-.5v1zM198.8 67.7l3.3 .5-3.3 .5zM209.4 68.2l3.3-.5v1zM202.6 107.7l3.3 .5-3.3 .5zM209.4 108.2l3.3-.5v1z"/>
<path d="M45.4 138.6l3.3-.5v1zM38.6 138.1l3.3 .5-3.3 .5z"/>
<path d="M250 85.2l3.3-.6v1.1zM243.5 84.6l3.3 .6-3.3 .5z"/>
<path d="M220.9 93.7l.5 3.3h-1zM220.4 85.4h1l-.5 3.3zM37.5 91.9l.5 3.3h-1zM37 85.4h1l-.5 3.3zM33.4 99.6l.5 3.2h-1zM32.9 85.4h1l-.5 3.3zM27.2 107.2l.5 3.3h-1zM26.7 85.4h1l-.5 3.3zM21.5 114.8l.5 3.3h-1zM21 85.4h1l-.5 3.3zM14.7 119.1h1l-.5 3.3zM15.2 88.7l.5 3.3h-1zM193.6 93.9l.5 3.3h-1zM193.1 85.4h1l-.5 3.3zM159.5 91.9l.5 3.3h-1zM159 85.4h1l-.5 3.3z"/>
<path d="M261.9 88.7l.5 3.3h-1zM261.4 127.9h1l-.5 3.3z"/>
<path d="M226.3 90.4h1l-.5 3.3zM226.8 95.7l.5 3.3h-1zM216.9 122.8h1l-.5 3.4zM217.4 131.2l.5 3.3h-1zM88.5 124.7h1.1l-.6 3.3zM89 130.6l.6 3.3h-1.1zM7.9 88.7l.5 3.3h-1zM7.4 127.9h1l-.5 3.3z"/>
<path d="M243.5 137.5l3.3 .5-3.3 .6zM250 138l3.3-.5v1.1z"/>
<path d="M41.9 141.2l3.3-.5v1zM206.1 140.7l3.3 .5-3.3 .5z"/>
</g>
<g font-size="4.7">
<text x="31" y="29">TRS-80 Model 4 Keyboard Replacement 2023 Backplate</text>
<text x="239.7" y="74.8">RIGHT VIEW</text>
<text x="116" y="82.6">TOP VIEW</text>
<text x="31" y="170.3">- units mm</text>
<text x="31" y="174.8">- all square cutouts 14 x 14</text>
<text x="31" y="179.3">- thickness 1.5</text>
<text x="31" y="183.9">- overall outside finished dimensions (bounding box):</text>
<text x="41" y="188.4">418.68 x 106.28 x 8.04</text>
<text x="31" y="192.9">- unfolded blank:</text>
<text x="41" y="197.4">418.68 x 116.20</text>
<text x="31" y="202">- scale 1:2.5</text>
<text x="258.2" y="208.1">REV 3</text>
</g>
<g font-size="4.7" fill="#808080">
<text x="100.6" y="70.4">306.36</text>
<text x="185.9" y="67.2">18.20</text>
<text x="52.8" y="79.5">15.10</text>
<text x="158.5" y="88.7" transform="rotate(-90 158.5 88.7)">8.04</text>
<text x="192.6" y="87.6" transform="rotate(-90 192.6 87.6)">13.04</text>
<text x="219.9" y="88" transform="rotate(-90 219.9 88)">12.54</text>
<text x="258.7" y="84.1">8.04</text>
<text x="32.4" y="99.4" transform="rotate(-90 32.4 99.4)">27.09</text>
<text x="20.5" y="107.7" transform="rotate(-90 20.5 107.7)">65.19</text>
<text x="26.2" y="103.4" transform="rotate(-90 26.2 103.4)">46.14</text>
<text x="196.3" y="107.2">8.64</text>
<text x="14.2" y="111.2" transform="rotate(-90 14.2 111.2)">84.24</text>
<text x="225.8" y="109.6" transform="rotate(-90 225.8 109.6)">5.00</text>
<text x="6.9" y="118.3" transform="rotate(-90 6.9 118.3)">106.28</text>
<text x="260.9" y="116.2" transform="rotate(-90 260.9 116.2)">106.28</text>
<text x="36.5" y="123.6" transform="rotate(-90 36.5 123.6)">8.04</text>
<text x="46.3" y="137.6">8.74</text>
<text x="254.3" y="137">8.04</text>
<text x="118.5" y="140.2">418.68</text>
<text x="216.4" y="145.4" transform="rotate(-90 216.4 145.4)">12.69</text>
<text x="88.1" y="151.5" transform="rotate(-90 88.1 151.5)">6.54</text>
<text x="218.2" y="167" transform="rotate(-52 218.2 167)">R0.74(inside)</text>
<text x="235.6" y="171.6" transform="rotate(-75 235.6 171.6)">R2.24(outside)</text>
</g>
</svg>
